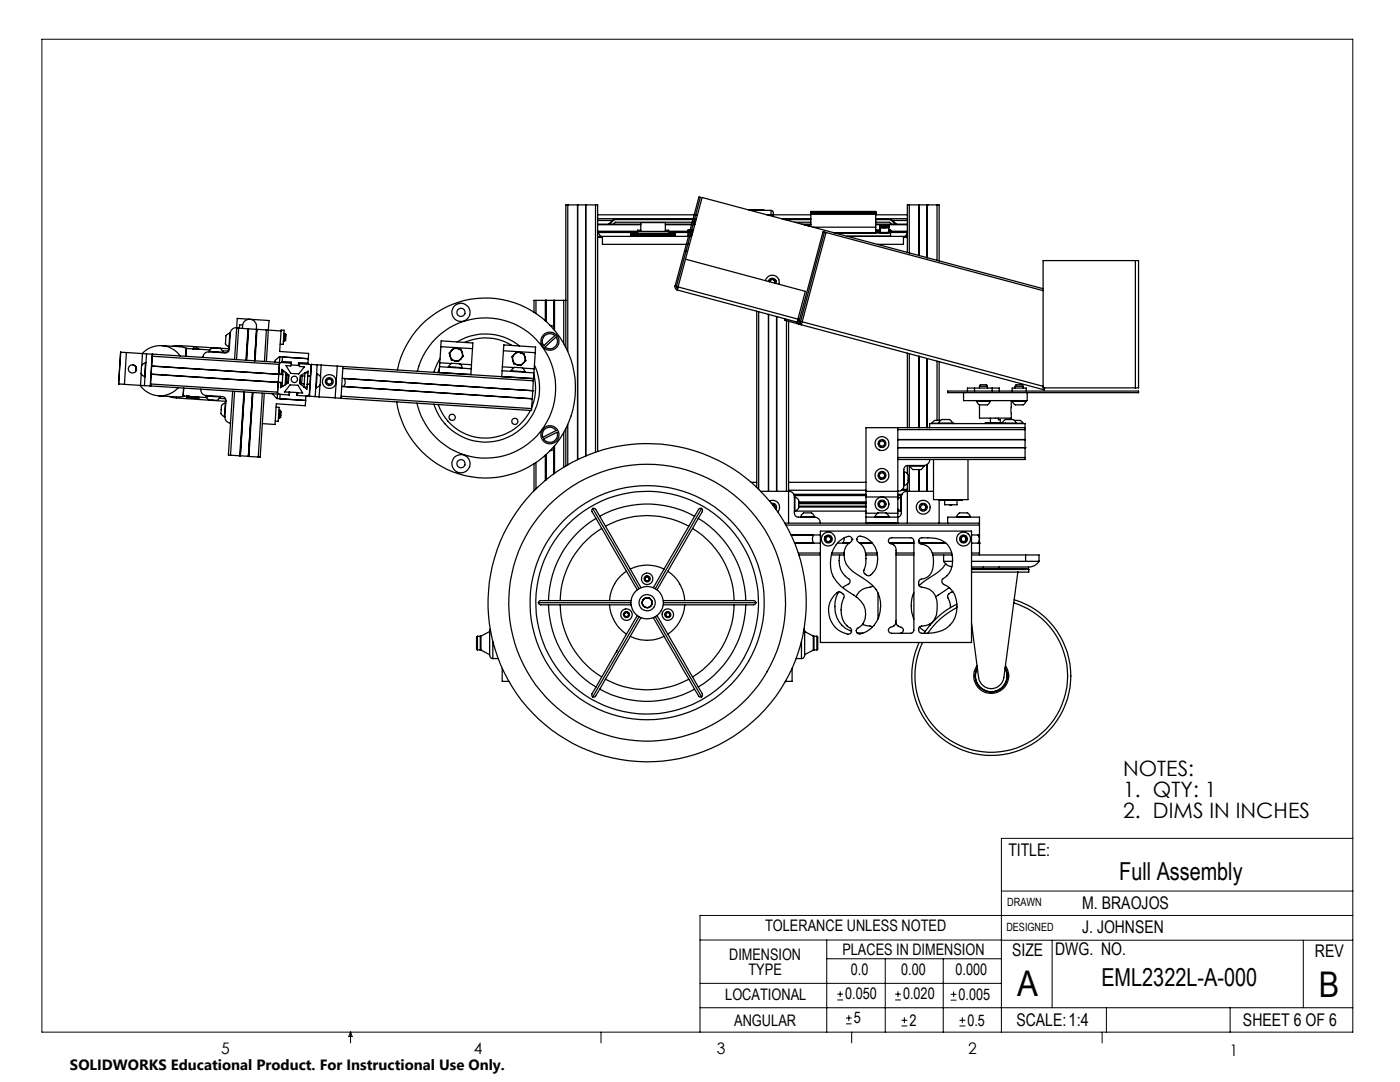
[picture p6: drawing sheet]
<svg xmlns="http://www.w3.org/2000/svg" width="279mm" height="216mm" viewBox="0 0 279 216" stroke-linecap="round" stroke-linejoin="round" font-family="sans-serif">
<g fill="none" stroke="#000" stroke-width=".2">
<path d="M8.4 7.8h261.6v198.2h-261.6zM199.8 177.8h70.2M270 167.3h-70.2v38.7M139.7 187.6h60.2M139.7 196.2h60.1M165 187.6v18.4M165 191.3h34.8M167.1 199.5h1.1M167.1 198.4h1.1M167.7 197.8v1.1M176.7 191.3v14.7M178.6 199.5h1.2"/>
<path d="M178.6 198.4h1.2M179.2 197.8v1.1M188.2 191.3v14.7M189.7 199.6h1.2M189.7 198.4h1.2M190.3 197.8v1.2M199.8 187.6h70.2M210 187.6v13.5M260.1 187.6v13.5M270 182.7h-130.3v23.3M70 206v2.1M70 206l.3 .8h-.7z"/>
<path d="M119.9 206v2.1M139.7 201.1h130.3M168.8 204.3h1.2M168.8 203.1h1.2M169.4 202.6v1.1M170 206v2.1M179.9 204.7h1.2M179.9 203.6h1.2M180.5 203v1.2M191.5 204.7h1.2M191.5 203.6h1.2M192.1 203v1.2"/>
<path d="M220 206v2.1M220.8 201.1v4.9M245.5 201.1v4.9"/>
</g>
<g fill="none" stroke="#000" stroke-width=".25">
<path d="M107 59.9h-.4v2.4M107 59.9h1.8M107 59.9v2.6M108.8 59.9h.1M108.8 59.9v4.1M108.9 59.9h.1M108.9 59.9v4.2M108.9 59.9h1.7M110.5 59.9v5.3l-.7-.3M110.6 59.9h.1M110.6 59.9v5.9M110.7 59.9h1.8"/>
<path d="M110.7 59.9v6M112.5 59.9h.4M112.5 59.9v8.7M113.3 40.9h-.4v28.4M113.3 40.9h5.6M113.3 40.9v29.2M115.3 40.9v50.8M116.9 40.9v50.1M118.9 40.9h.4v49.2M118.9 40.9v49.3M119.3 47.2h.9v.2M119.3 43.6h19"/>
<path d="M119.3 42.9h19.2M119.3 44h2.9M119.3 44.7h8.6M119.3 47.4h.9M119.3 46.4h7.9M119.3 44.8h8.6M119.3 46.4l.6 .8M119.9 47.2h-.4M119.9 47.2h17.5M120.2 47.4v1.4h16.7M122.2 44l-.7 .7M122.6 43.8h15.7"/>
<path d="M122.6 43.8l-.4 .2M122.6 43.8l-.9 .9M125.9 46.6h8.8v.4h-8.8zM125.9 46.8h8.8M127 46.7l-.1-.1v.1h6.8v-.1l-.1 .1M127.2 46.1h-7.9v.3M127.2 46.2h6.2M127.9 46.2v-1.8h4.9v1.8M127.9 45.9h-.7v.7M132.8 45.9h.6v.7M132.8 44.7h5.2M132.8 44.8h5.2"/>
<path d="M133.4 46.4h3.9M133.4 46.1h3.9M134.7 57.1a.65 .65 0 0 0 .4 .8M134.7 57.1h.3M135 57.1v.3l.3 .1M135.1 57.9l21.5 5.7M135.3 57.5l-.2 .4M135.3 57.3v.2M135.3 57.3l4.8-17.9 68.1 18.2M135.3 57.3l23.9 6.4M136.6 50l-1.9 7.1M136.6 50l.3 .1"/>
<path d="M136.6 50l2.9-10.7 .3 .1-2.9 10.7M136.8 51.7l23.9 6.4-1.5 5.6M136.9 50.1l-1.9 7M137.3 48.8h.3M137.3 46.3h.3M137.7 47.2h.3M137.7 45.9h-.4v1.1h.1M137.8 47h.1M137.9 46.3h.1M137.9 46.3v.7M137.9 46.3h.4M137.9 47h.2"/>
<path d="M138 45.9h.4M138.1 44.3h-15.3l-.4 .4M138.3 44.8h.3M138.4 44.7h.3M138.5 44.3h.3M138.6 43.8h.3M138.6 43.6h.4M138.9 42.9h.3M149.5 41.9h2.8M152.3 41.9h.1M152.3 41.9l1.6 .1M152.8 56a1.39 1.39 0 0 1 1.7-1 1.39 1.39 0 0 1 1 1.7"/>
<path d="M153 42.8h.9M153.4 56.2a.79 .79 0 0 1 .9-.7 .79 .79 0 0 1 .6 1.1M153.7 55.9l.2-.1-.3 .4zM153.9 42.8l.2 .1 .2 .3M153.9 42l.4 .3v.9M153.9 42v.8M153.9 55.8h.6M154.3 42.9h7.5M154.5 55.8l.2 .6M154.7 56.4v.1M154.7 56.4l-.1 .1M156 43.6h5.8"/>
<path d="M156.7 43.8h5.1M158.6 44.3h3.2M160 44.7h1.8M160.5 44.8h1.3M160.7 44.9h.6h-.5M160.7 44.9h.4h-.3M161.3 44.9l.1 .1M161.4 45h-.2M161.4 45v.1M161.8 42.3v.1M161.8 42.7v2.5M161.8 42.5v.2"/>
<path d="M161.8 42.3h13M161.8 42.4v.1M161.8 42.7h.1M161.8 42.7h13M161.8 42.4h13M162.3 45.3h12.5M164.5 46.3l.4 .1M164.5 46.3l-.2-.1-4.8 17.8M164.5 46.3l-4.7 17.8M164.9 46.4l-4.8 17.8M164.9 46.4l43.3 11.6M166.7 46.5h11"/>
<path d="M169.1 47.1l11.6 .1M174.8 42.3v.1M174.8 42.7v2.6M174.8 42.5v.2M174.8 45.9h.8M174.8 46.1h.8M174.8 42.4v.1M174.8 42.7h.1M174.8 45.3v1.2h-8.3M174.8 43.6h6.3M174.8 42.9h6.3M174.8 43.8h2.9"/>
<path d="M174.8 44.3h2.7l.4 .4M174.8 46.3h.8M174.8 44.7h6.3M174.8 44.8h6.3M175.5 46h.1M175.5 46.4h.4M175.5 46.4h.2M175.5 46.4h.1M175.5 46.2h.1M175.6 45h.1M175.6 45h1.8M175.6 45.5h.1"/>
<path d="M175.6 46.4h1.8M175.6 45v1.4M175.8 44.9h1.5h-.3M175.8 44.9h.2M175.8 45.2h-.2M175.8 44.9l-.2 .1M175.8 45.4l-.2 .1M176.1 45.4h.1M176 45.1l-.2 .1M176 45.3l-.2 .1M176.5 45.1h.5M176.5 45.1h-.5l.5 .1"/>
<path d="M176.5 44.9h.5M176.5 44.9h-.5h.5M176.5 45.4h.5M176.5 45.3l-.4 .1M176.5 44.9h.1M176.5 45.1v.1M176.5 45.3v.1M177 45.1l-.5 .1M177 44.9h-.5M177 45.4h.1M177 45.1l.3 .1h-1.5M177 45.3l.3 .1h-1.5"/>
<path d="M177.3 45.2v.1h-1.7M177.3 45.4l.1 .1h-1.8M177.3 44.9l.1 .1M177.4 45v1.4M177.4 45.9h.3v1.2M177.4 46.1h.3M177.4 46.3h.3M177.7 46.1h.1M177.7 46.3h.1M177.7 43.8l.5 .2M177.7 43.8l.9 .9M177.7 46.4h3.4"/>
<path d="M177.7 46.1h3.4M178.2 44h2.9M178.2 44l.7 .7M180.3 47.4v1.4h-5.2M180.3 47.4h.8M180.7 47.2h.3M181.1 47.2h-.8v.2M181.1 46.6l-.4 .6M181.5 40.9h-.4v9.5M181.5 40.9h5.5M181.5 40.9v9.6M183.4 40.9v10.1"/>
<path d="M185 40.9h.1M185 40.9v10.5M187 40.9h.4v11.2M187 40.9v11.1M226.6 52h.6v25.4h-.6M226.6 52h-18.4v25.4h18.4M226.6 52v25.4M23.7 76.6h.1M23.7 76.6l1.1 .1M24.1 70.3h1.1M24.1 70.3l-.4 6.3M24.8 76.7l3.2 .2"/>
<path d="M25.2 70.3l3.2 .3M25.2 70.3l-.4 6.4M26.5 72.8h.2a.74 .74 0 0 1 .5 .9M27.1 73.2v1M28 76.9a4.8 4.8 0 0 0 7.6 .5M28 76.9h.8M28.2 74.6l-.2 2.3M28.4 70.6h.8M28.4 70.6l-.1 2.3M28.8 76.9l1.2 .1M28.9 75.1l.1 .1M29 72.4l-.4 .2a.79 .79 0 0 0-.4 1.1v.2a.97 .97 0 0 0 .7 1.2"/>
<path d="M29 72.4l-.1 2.7M29 72.4h.1M29.2 70.6l1.2 .1M29.2 70.6l-.4 6.3M30 77h.1M30 77l25.4 1.6M30.1 76.6l-.1 .4M30.1 76.6l25.3 1.6M30.2 74.7l25.3 1.6M30.2 74.7l-.1 1.9M30.2 74.6l25.3 1.7M30.3 73l25.3 1.7"/>
<path d="M30.3 73l-.1 1.7M30.4 70.7l-.4 6.3M30.4 70.7h.1M30.4 71.1l25.3 1.6M30.4 71.1l-.1 1.9M30.4 70.7v.4M30.4 70.7l25.4 1.6M31.6 79l3.6 .2 1.6-.1M32.3 69a5 5 0 0 0-3.9 1.6M32.3 69a4.8 4.8 0 0 1 3.6 2M32.3 69l3.9 .2 1.2 .3M33.7 79.1l1.5 .3 9.9 .7"/>
<path d="M34.4 69.1l1.5-.1 9.9 .6M36.5 79h.1M36.5 79l4.8 .3M36.7 77.4l-.2 1.6M37.1 69.5h.1M37.2 69.5l-.2 1.6M37.2 69.5l4.7 .3M37.3 79.2h.1M37.3 79.2l2.3 .2M37.3 79.2v.1l2.3 .1M37.3 79.1v.1M37.4 79.2h.1"/>
<path d="M37.4 79.1v.1M37.4 79.2l.1-.1v.1M37.5 79.2h.1M37.5 79.1v.1M37.6 79.2h.1M37.6 79.1v.1M37.7 79.2h.1M37.7 79.1v.1M37.8 79.1l-.1 .1M37.8 79.2h.1M37.8 79.1v.1M37.9 79.1l-.1 .1"/>
<path d="M37.9 79.2h.1M37.9 79.1v.1M38 79.2h.1M38 79.1v.1M38.1 79.2h.1M38.1 79.1v.1M38.2 79.2h.1M38.2 79.1v.1M38.2 79.2l.1 .1M38.3 79.3v-.2v.2M38.3 79.3l.1-.2 .1 .2M38.4 79.1l-.1 .2"/>
<path d="M38.5 69.6h.1M38.5 69.6h1.2M38.5 69.6l.1-.2 .7 .1 .4 .1M38.5 79.2v.1M38.5 79.3h.1M38.6 79.3h.1M38.6 79.2v.1M38.7 79.2v.1M38.7 79.3h.1M38.8 79.3h.1M38.8 79.2v.1M38.8 79.3v-.1v.1"/>
<path d="M38.9 79.2l-.1 .1M38.9 79.3h.1M38.9 79.2v.1M39 79.3h.1M39 79.2v.1M39.1 79.3h.1M39.1 79.2v.1M39.2 79.3h.1M39.2 79.3v-.1v.1M39.3 79.3h.1M39.3 79.2v.1M39.4 79.3h.1"/>
<path d="M39.4 79.2v.1M39.5 79.3h.1M39.5 79.2v.1M39.6 79.3h.1M39.6 79.2v.2M39.7 69.6v.1M39.7 79.2l-.1 .1M40.1 77.6a1.13 1.13 0 0 0 1 1.3M41.1 79l.1 .2a.93 .93 0 0 0 1.3 .6 1.03 1.03 0 0 0 1.4-.6M41.1 78.9l3.2 .2a.78 .78 0 0 1 .8 .9l-.2 3.2M41.1 79l2.8 .2M41.1 78.9v.1"/>
<path d="M41.7 70.2a1.14 1.14 0 0 0-1.2 1.1M41.7 70.1l.1-.2a.97 .97 0 0 1 1.3-.4h.3a.92 .92 0 0 1 1.1 .8M41.7 70.1l2.8 .2M41.7 70.1v.1M43.7 79.5l1.3 .1M43.9 79.1v.1M44.3 70l1.3 .1M44.5 70.3v.1M45.7 69.2l.1 .1M45.9 66.5l-.5 .2a.67 .67 0 0 0-.4 .8 1.39 1.39 0 0 0 .3 1.5l.4 .2M45.9 66.5l-.2 2.7M45.9 66.5h.1"/>
<path d="M46 66.5l-.2 3.2a.73 .73 0 0 1-.9 .7l-3.2-.2M46.4 78.1l-.8 12.7h.4M46.8 78.1l-.8 12.7M47.2 65.5h.4M47.2 65.4a1.13 1.13 0 0 0-1.2 1.1M47.2 65.4l-.4 6.3M47.2 65.4l.1-1.9 6.4 .5-.1 1.9M47.6 65.5l1.9 .1M47.6 65.5l-.4 6.3M47.8 65.5v-.7h.6v.7M48.4 64.8a1.45 1.45 0 0 1 1.9-1 1.45 1.45 0 0 1 .9 1.9M48.7 78.2l-.9 12.7"/>
<path d="M48.8 78.2l-.9 12.7M48.8 78.2l-.8 12.7M49.5 65.6h.1M49.5 65.6l-.4 6.3M49.6 65.6l-.4 6.3 .4-6.3M49.6 65.6h.1M49.6 65.6l1.6 .1M50.4 78.3l-.8 12.8M50.5 78.3l-.8 12.8M51.2 65.7l-.4 6.3 .4-6.3M51.2 65.7h.1M51.3 65.7l1.9 .1"/>
<path d="M51.3 65.7l-.4 6.3M52.4 78.5l-.9 12.7M52.7 78.5l-.8 12.7h-.4M53.2 65.8l.4 .1M53.2 65.8l-.4 6.3M53.6 65.9l2.5 .1M53.6 65.9l-.4 6.2M54.5 78.6l.7 .9 5.8 .4M55.4 78.2v.4M55.4 78.2l.3 .5 2 .1M55.4 78.6l-.1 1M55.5 76.3l.6 .1"/>
<path d="M55.5 76.3h.8M55.5 76.3l-.1 1.9M55.5 76.3h.1M55.6 74.7h.1M55.6 74.7l.8 .1M55.6 74.7l-.1 1.6M55.7 72.7l-.1 2M55.8 72.3l-.1 .4M55.8 71.2v1.1M55.9 78.7l-.1 .9 5.2 .3M56 76.9h.3M56.1 76.3v.1"/>
<path d="M56.1 66v-.1h.6l-.2 2.8h-.6M56.1 66l-.3 4.1 5.8 .4-.1 1.1M56.2 74.6l-.1 .1h-.5M56.2 74.6v.1M56.2 74.6v-.9l1.4 1.1-.1 1.6-1.5 1 .1-1M56.2 74.1h.3M56.3 76.9h.4M56.4 71.2l-.1 .9 1.8 .1v.3M56.5 74.1l-.2 2.8M56.5 74.1l.3 .1M56.6 68.1h.2M56.7 66.5h.2"/>
<path d="M56.9 66.5l-.1 1.6M56.9 66.5a1.6 1.6 0 0 1 .1 1.4l-.2 .2M56.9 76.4h.3M57 74.8h.3M57.1 74.4l-.2 2.4M57.3 74.8l.3 .2-.1 1.2-.3 .2M57.3 74.8l-.1 1.6M57.7 78.8v-.6h-.9l1.1-1.4 1.6 .1 .9 1.5h-1l-.1 .5M57.7 78.8h.1M57.7 78.8l.1-.6 1.4 .1v.6h.1M58.1 72.6v-.1l-1.9-.2-.3 .1-.2 .3M58.1 72.6l-.1 .4h-.9l.9 1.5 1.6 .1 1.1-1.4-.9-.1v-.5l2 .1 .3 .2v.2"/>
<path d="M60.2 76.6h.5M60.3 75l-.1 1.6M60.3 75l-.3 .1-.1 .9v.4l.3 .2M60.3 75h.5M60.9 74.4l-.2 2.8 .6 .1M60.9 74.4h.6M61 79.9l-.1 1.1-5.8-.4-.2 4.1-2.5-.2M61 79v.9M61.3 76.7h.6M61.4 75l.5 .1M61.4 75l-.1 1.8M61.4 75.1h.5"/>
<path d="M61.4 75l.1-1-1.6 1-.1 1.6 1.4 1.1 .1-.9M61.5 71.6l-5.8-.4-.8 .7v.3M61.5 71.6v.9l-1.9-.1-.1 .5-1.4-.1M61.7 78.7l-.2 .3-2.2-.1M61.7 78.7l.1 .4M61.8 79.1h1.1M61.8 76.7l-.5 .1M61.8 76.7l-.1 2M61.9 75.1l-.1 1.6M62.1 73.1l-.2 2M62.2 72.7l1.1 .1M62.2 72.7l-.4 6.4"/>
<path d="M62.2 72.7l-.1 .4M62.9 79.1l.8 .1M63 77.4h.1M63.2 74.6h.1M63.3 74.6l.3 .2a.85 .85 0 0 1 .4 1.1 1.09 1.09 0 0 1-.5 1.3l-.4 .2M63.3 72.8h.8M63.3 74.6l-.2 2.8M63.3 72.8l-.4 6.3M63.7 79.2l3.2 .2M63.9 76.9l-.2 2.3M64.1 72.8l3.2 .3M64.1 72.8l-.1 2.3"/>
<path d="M65.2 75.8l.6-.2 .4 .3v.5l-.5 .3-.5-.3zM66.9 79.4l1.2 .1M67.3 73.1h1.1M67.3 73.1l-.4 6.3M68.1 79.5l38 2.4v-.4M68.1 79.1l38 2.4M68.2 77.1l38 2.5M68.3 75.5l38 2.5M68.4 73.5l38 2.5M68.4 73.1l38.1 2.5M68.4 73.1l-.3 6.4M68.7 75.5l.1 .1a1.35 1.35 0 0 1-.2 1.5"/>
<path d="M79.3 73.8a17.9 17.9 0 0 1 27.8-11.2 17.9 17.9 0 0 1-.7 30 17.9 17.9 0 0 1-27.2-12.4M83.3 74.1a14 14 0 0 1 21.6-8.2 14 14 0 0 1-.2 23.2 14 14 0 0 1-21.5-8.7M87.6 74.3l6.4 .4M87.6 74.3v.1M87.7 73.2l-.1 1.1M87.7 73.5l-.3 .9M87.7 73.2l6.4 .4M87.8 72.4l-.1 .8M87.8 72.4l2.3 .1M87.8 71.6l-1.2 2.7M88 69.2l.1-1.2 6.3 .4-.1 1.2M88 69.2l6.3 .4"/>
<path d="M88 69.2l-.2 3.2M89.5 73.2l.2-.3a1.01 1.01 0 0 1 1.2-.4 1.11 1.11 0 0 1 1.4 .9M89.5 73.2l2.8 .2M89.5 73.2v.1M89.9 71.2l.3 .5 .6 .3M89.9 71.2l.2 .6 .7 .2M90.1 69.9a1.18 1.18 0 0 0-.2 1.3M90.1 69.9l-.5 .5 .3 .8M91.2 68.2a10.9 10.9 0 0 1 12.5 .8M91.3 69.5l.6 .3 .4 .6M91.3 69.5l.7 .2 .3 .7M91.3 69.5a1.24 1.24 0 0 0-1.2 .4"/>
<path d="M91.3 69.5l-.7-.1-.5 .5M91.8 72.6l2.3 .2M92 71.6a1.24 1.24 0 0 1-1.2 .4M92 71.6l-.5 .5-.7-.1M92.3 70.4a1.18 1.18 0 0 1-.3 1.2M92.3 70.4l.2 .7-.5 .5M92.3 73.4v.1M92.7 68.3a10.1 10.1 0 0 1 9.5 .6M94 74.7v.1M94.1 73.6l-.1 1.1M94.1 72.8v.8M94.3 69.6l-.2 3.2"/>
<path d="M100.2 75.1l6.3 .4M100.2 75.1v.1M100.2 74v1.1M100.2 74l6.3 .4M100.3 73.2l-.1 .8M100.3 73.2l2.3 .1M100.5 70v-1.2l6.4 .5-.1 1.1M100.5 70l6.3 .4M100.5 70l-.2 3.2M102 74l.3-.4a1.04 1.04 0 0 1 1.2-.3 1.03 1.03 0 0 1 1.3 .9M102 74l2.8 .2M102 74v.1"/>
<path d="M102.3 71.9a1.2 1.2 0 0 0 .9 .9M102.3 71.9l.2 .7 .7 .2M102.7 70.7a1.27 1.27 0 0 0-.4 1.2M102.7 70.7l-.5 .5 .1 .7M103.9 70.4a1.3 1.3 0 0 0-1.2 .3M103.9 70.4l-.7-.2-.5 .5M103.9 70.4a1.37 1.37 0 0 1 .9 .9M103.9 70.4l.7 .2 .2 .7M104.3 73.4l2.3 .2M104.4 72.5a1.27 1.27 0 0 1-1.2 .3M104.4 72.5l-.5 .5-.7-.2M104.8 71.3l.2 .7-.6 .5"/>
<path d="M104.8 71.3l-.1 .8-.3 .4M104.8 74.2v.1M106.2 79.6l-.1 1.9M106.3 78h.1M106.3 78l-.1 1.6M106.4 76l-.1 2M106.5 75.6l-.1 .4M106.5 75.5v.1M106.5 74.7a10.4 10.4 0 0 1-.4 6.6M106.5 74.4v1.1M106.6 73.6l-.1 .8M106.6 72.8a10.8 10.8 0 0 1-5.8 14.7 10.8 10.8 0 0 1-14.2-6.9"/>
<path d="M106.8 70.4l-.2 3.2M108.6 67.1a1.49 1.49 0 0 1 2.1-.1l-2.2 2a1.51 1.51 0 0 1 .1-1.9zM108.8 69.3l2.2-2.1a1.51 1.51 0 0 1-.3 2 1.51 1.51 0 0 1-1.9 .1zM151 62.1v35.1M151.4 62.2v35.4M153.4 62.7v35.3M155 63.1v34.9M156.6 63.6v.3l2.4 .7M156.6 63.6l2.5 .7M157 64v34M157.4 64.1v40.3M159.1 64.3l-.1 .3"/>
<path d="M159.2 64l.3 .1M159.2 63.7l-.1 .6M159.2 63.7h.4M159.3 64.6l.3 .1M159.5 64l-.2 .2-.2 .1M159.5 64l.3 .1M159.6 64.7l.3 .1M159.8 64.1a.63 .63 0 0 1-.8 .5M159.8 64.1l-.2 .6M159.9 64.8l48.5 13 .1-.4M160.1 64.2l-.2 .6M160.1 64.2l48.1 12.9"/>
<path d="M181.1 70.4v14.9M181.5 70.6v14.7M183.4 71.1v14.2M185 71.5v13.8M187 72.1v11.8M187.4 72.2v11.7M189.1 78h38.1v.4h-38.1zM192.3 78.4v1.5h12.7v-1.5M194.5 77.4h-1.4v.6M194.5 77.4v.6M194.5 77.4h3.5M194.9 79.9v.1"/>
<path d="M195.5 77.1l.2-.3h1.2l.2 .3M195.5 77.1h1.6M195.5 77.1v.3M197.1 77.1v.3M197.7 79.9v.1M198 77.4h1.4v.6M198 77.4v.6M201.8 79.9v3.5h-6.3v-2.6M202 78v-.6h2.8v.6M202 79.9v.1M202.6 77.1l.2-.3h1.2l.2 .3M202.6 77.1h1.6"/>
<path d="M202.6 77.1v.3M204.2 77.1v.3M204.8 79.9v.1M44.8 83.2h.1M44.9 83.2a1.14 1.14 0 0 0 1.1 1.2M45 80.4l-.3 .1a1 1 0 0 0-.6 1.2 1.11 1.11 0 0 0 .7 1.5M45 80.4l-.2 2.8M45 80.4h.1M46 90.8l1.8 .1M47.8 90.9h.1M47.9 90.9h.1M48 90.9l1.6 .2"/>
<path d="M49.6 91.1h.1M49.7 91.1l1.8 .1M55.1 81.2l.6 .1v.2l-.2 2.6-.6-.1M55.6 83.5h.2M55.7 81.9h.2M55.9 81.9l.2 .5-.1 .9-.2 .2M55.9 81.9l-.1 1.6M87.5 80.7a10 10 0 0 0 8.7 6.7 10 10 0 0 0 9.6-5.5M106.6 92.6v5.3M107 92.3v5.2M108.5 87.6l2.7-1.3a1.51 1.51 0 0 1-.8 1.8 1.51 1.51 0 0 1-1.9-.5zM108.6 85.8a1.5 1.5 0 0 1 2.4 .1l-2.7 1.4a1.72 1.72 0 0 1 .3-1.5z"/>
<path d="M108.8 90.8v5.1M108.9 90.7v5.1M109.8 89.9l.7-.2v4.8M110.6 89.1v5.4M110.7 89v5.4M112.5 86.3v6.9M112.9 85.5v7.5M113.3 84.7v8M149.9 96.2h1.1M151.8 98h5.6a1.09 1.09 0 0 1 1.1 1.2M153.6 100a1.38 1.38 0 0 1 1.7 .4 1.38 1.38 0 0 1-.1 1.7M157.4 96.2h15.4"/>
<path d="M157.4 97.8h15.4M158.4 98.6h14.4M158.5 98.9h14.3M158.5 99.2v3.2a.78 .78 0 0 0 .8 .8h3.3M158.5 99.2h.1M158.6 99.2l.5 .2a.9 .9 0 0 1 .3 1.2 1.04 1.04 0 0 1-.8 1.4M158.6 99.2v2.8M172.8 98v1.2M172.8 99.2h6.4M172.8 99.2v3.2M175.7 94.4l.5-.1 .4 .5-.2 .5-.6 .1-.4-.5zM175.7 88.1l.5-.1 .4 .4-.2 .6h-.6l-.4-.4z"/>
<path d="M179.2 85.3v13.9M179.2 87.7h25.4M179.2 89.3h25.4M179.2 99.2v3.2M179.2 98.6h.8M179.2 98.9h.7M179.2 85.7h25.4M179.2 91.3h25.4M179.8 99.2l-.6 .4M179.8 99.2v2.8M179.8 99.2h.1M179.9 99.2v3.2a.79 .79 0 0 1-.7 .8"/>
<path d="M179.9 97.8h.8M180.3 97.6v.2h.8M180.3 97.3v.3M180.3 97.6h.8M180.4 96.9a1.14 1.14 0 0 1-1.2 1.1h-6.4M180.4 96.9h.1M180.4 94.1h.1M180.5 94.1l.4 .2a.93 .93 0 0 1 .3 1.2 1.02 1.02 0 0 1-.7 1.4M180.5 94.1v2.8M180.7 97.8l.1 .3M181 97.8h-.3M181.1 92.9v1.6"/>
<path d="M181.1 96.5v7.9M181.5 92.9v5.1M181.6 93l.2 .3a.88 .88 0 0 0 1.2 .4 1.12 1.12 0 0 0 1.4-.7M181.6 93h2.8M181.6 92.9v.1M183.4 93.7v4.3M184.4 92.9h-3.2a.78 .78 0 0 0-.8 .8v3.2M184.4 92.9v.1M185 92.7v5.3M185.5 91.7a1.14 1.14 0 0 1-1.1 1.2M185.5 85.3v-.8h19.1v.8M185.5 91.7h.1"/>
<path d="M186 84.5h1.3M186 84.5h.1M186.3 91.7v8h6.9v-8M186.3 98h-5.3a1.09 1.09 0 0 0-1.1 1.2M187.3 84.4l.3-.4a.75 .75 0 0 1 .9-.3 1.15 1.15 0 0 1 1.4 .3l.2 .4M187.3 84.4h2.8M187.3 84.4v.1M187.4 99.7l.1 .1h4.5l.1-.1M187.4 99.8v4.6M187.7 83.9h-.4a1.04 1.04 0 0 0-1.3 .6M188.5 99.8v.9h2.5v-.9M190.1 84.4l.6 .1"/>
<path d="M190.1 84.4v.1M194.9 80l.6 .8M194.9 80h2.8M197.7 80l-.2 .4a.86 .86 0 0 1-1.1 .4h-.9M197.7 83.4v.9M199.2 83.4v.3h.4v.6M200 84.4l.3-.4a.75 .75 0 0 1 .9-.3 1.15 1.15 0 0 1 1.4 .3l.2 .4M200 84.4h2.8M200 84.4v.1M200.1 84.3h-3.5v.2M202 80l.2 .4a.86 .86 0 0 0 1.1 .4 1.03 1.03 0 0 0 1.2-.3l.3-.5M202 80h2.8"/>
<path d="M202.5 83.9h.3a1.01 1.01 0 0 1 1.1 .2l.3 .4M202.8 84.5h1.4M202.8 84.4v.1M204.2 84.5h.1M204.6 85.3v.4M204.6 91.3v.4h-25.4M204.6 89.3h.1M204.6 85.7v5.6M204.6 85.3h-31.8v12.7M118.3 101.5l.3-.1 .3 .2 9 15.7M118.3 101.5l-.2 .2v.4l9.1 15.6M118.3 101.5l9.2 16"/>
<path d="M119 103.4a19.6 19.6 0 0 0-9.5 16.4M119.7 103a19.5 19.5 0 0 1 18.9 0M120.1 105.4a17.2 17.2 0 0 0-8.3 14.4M120.8 105a17.4 17.4 0 0 1 16.7 0M125 114a7.8 7.8 0 0 0-3.4 5.8M125.8 113.6a7.5 7.5 0 0 1 6.7 0M125.9 119.8h-18l-.2 .1-.2 .4M128.7 115.6l.3 .3M128.9 115.1l-.2 .5M129.3 115.1l.3 .3M129.3 115.1h-.4M129.4 115.9h-.4"/>
<path d="M129.6 115.4l-.2 .5M132.4 119.8h18l.3 .1 .1 .4M133.3 114a7.8 7.8 0 0 1 3.4 5.8M138.2 105.4a17.2 17.2 0 0 1 8.3 14.4M139.3 103.4a19.6 19.6 0 0 1 9.5 16.4M140 101.5l.2 .2v.4l-9.1 15.6M140 101.5l-.3-.1-.3 .2-9 15.7M140 101.5l-9.2 16M154 100.4a.82 .82 0 0 1 .8 .3 .82 .82 0 0 1 .1 .9M154.2 100.7h.3l.3 .5-.1 .2M156.6 104.4h38.9M156.9 104.8h38.6"/>
<path d="M158.5 102h.1M158.5 102h14.3M158.6 108.4h5.1M159.3 110.3h4.4M159.4 101.2h13.4M159.4 101h13.4M159.4 100.5h13.4M159.4 100.3h13.4M159.4 100.2h13.4M159.5 110.7h4.2M159.8 103.1l.2-.4a.9 .9 0 0 1 1.2-.4 1.1 1.1 0 0 1 1.4 .8M159.8 103.1h2.8"/>
<path d="M159.8 103.1v.1M162.3 106.8v.1a1.48 1.48 0 0 0 .1 1.5M162.6 103.2a1.21 1.21 0 0 1 1.1 1.2M162.6 103.1v.1M163.7 106h30.2v22.2h-30.2zM163.7 104.4h.1M163.7 106.8h-5.8M164.7 107.6l.3 .5M165 108.1h.6M165 107.1h.6M165 107.1l-.3 .5M165.6 107.1l.3 .5"/>
<path d="M165.9 107.6l-.3 .5M165.9 110.7h2.6M166 110.3h2.5M167 118.3a.6 .6 0 0 1 .9-.1l.3 .3a.6 .6 0 0 1 .2 .8 4.8 4.8 0 0 0 .9 5.8 .71 .71 0 0 1 .6 .8 .71 .71 0 0 1-.7 .6 4.8 4.8 0 0 1-3.7-3.4 4.8 4.8 0 0 1 1.5-4.8zM167.1 108.4h2.4M167.4 118.1a5.3 5.3 0 0 0 2.5 7.8M167.4 108.1a3.3 3.3 0 0 1 2.1-1.1 .64 .64 0 0 1 .5 .6 .64 .64 0 0 1-.3 .6 3.2 3.2 0 0 0-.8 4.4 8.3 8.3 0 0 0 3.1 2.7 6.8 6.8 0 0 1 3.6 4 5.7 5.7 0 0 1-4 7.2 .64 .64 0 0 1-.7-.5 .64 .64 0 0 1 .4-.7 3.6 3.6 0 0 0-.1-6 19.8 19.8 0 0 1-4.2-3.2 6.3 6.3 0 0 1 .4-8zM167.6 110.7a4.5 4.5 0 0 0 2 5l-.1 .6-1.3 1M168.5 107.4l-.3 1M170 107.6h.1M171.2 107.1l.1-.1a3.9 3.9 0 0 1 3.9 4.6 3.5 3.5 0 0 1-1.7 3.3l-.4-.1-.5-.3a.66 .66 0 0 1-.2-.8 4.8 4.8 0 0 0-.8-5.4l-.6-.6zM171.6 108.4h2.5"/>
<path d="M172.7 110.3h2.3M172.8 110.7h2.3M172.8 103.2v1.2M172.8 102.4v.8M172.8 103.2h6.4M172.8 104.4h.1M172.8 102.4h2.4M174.2 116.9l-.4 .2a3.2 3.2 0 0 0-2.9 2M174.6 103.1l.2-.3a.86 .86 0 0 1 1.1-.5 1.03 1.03 0 0 1 1.3 .4l.2 .4M174.6 103.1h2.8M174.6 103.1v.1M175.2 118.3v5.2"/>
<path d="M175.7 100.1h.6l.3 .5-.3 .5h-.6l-.3-.5zM176.9 102.4h2.3M177.4 103.1v.1M177.5 107.5l.3-.2h4a.66 .66 0 0 1 .6 .6v17.8l-.3 .6-.3 .1h-3.9a.62 .62 0 0 1-.6-.5 .62 .62 0 0 1 .4-.7 1.21 1.21 0 0 0 1.1-1.4v-13.9a1.46 1.46 0 0 0-1.3-1.6 .57 .57 0 0 1 0-.8zM177.5 108.4h4.9M178.8 110.7h3.6M178.8 110.3h3.6M179.2 101.6l.6 .4M179.2 103.2v1.2M179.2 102.4v.8M179.2 102h.7M179.2 104.4h.1"/>
<path d="M179.8 102h.1M182.4 118.3a6.4 6.4 0 0 0 0 5.2M183.3 107.9h.1M183.5 108.4h5.3M183.5 107.5l.1-.1a8 8 0 0 1 4.9 .7 4.7 4.7 0 0 1-.5 7.6v.5l.2 .3a4.5 4.5 0 0 1 2.8 4.5 5.1 5.1 0 0 1-4.8 5.3l-2.2 .1a.73 .73 0 0 1-.7-.7 .73 .73 0 0 1 .6-.8 2.89 2.89 0 0 0 3.1-3.1 4 4 0 0 0-1.5-4.2l-1.6-.4a.76 .76 0 0 1-.6-1.1l.3-.4a3.1 3.1 0 0 0 2.7-2.9 3.8 3.8 0 0 0-1.5-4l-.9-.2a.64 .64 0 0 1-.5-.4 .64 .64 0 0 1 .1-.7zM184 100.7h.5l.3 .5-.3 .5h-.5l-.3-.5zM186.1 110.3h3.8M186.2 110.7h3.8M188.3 112l.9 .9 .8 .2M188.3 112h1.8M188.3 110.7v1.3M188.7 112.5a5.2 5.2 0 0 1-2.1 2.1l-2.1 1.3-1.1 1"/>
<path d="M189.1 104.4v-1.2h6.4v1.2M189.4 117.3l-2.7 1.8M189.5 100.7h.5M190.2 118.1h-.4l-.4 .4a.6 .6 0 0 0-.2 .8l.5 1.3v.6M190.9 103.1l.2-.4a.9 .9 0 0 1 1.2-.4 1.1 1.1 0 0 1 1.4 .8M190.9 103.1h2.8M190.9 103.1v.1M191.8 107.8l.4 .3M191.8 107.2v.6M192.4 107l-.6 .2M192.4 107l.4 .4M192.7 107.9l-.5 .2"/>
<path d="M192.8 107.4l-.1 .5M193.7 103.1v.1M193.9 113.5h11.3l.1 .1M193.9 114.2h9.2M193.9 113.6h11.4M193.9 110.7h10.8M193.9 112h10.8M193.9 106.8h1.6M193.9 108.4h1.6M193.9 110.3h1.6M195.2 106.8l.1 .1a1.37 1.37 0 0 1-.1 1.5M195.5 104.4v.4"/>
<path d="M195.5 110.3v.4M195.5 108.4h.1M195.5 104.8v5.5M196.3 113.1v.4M199.4 113.1v.4M202.4 119.7a15.9 15.9 0 0 1 10.4 20.4 15.9 15.9 0 0 1-21 9.5 15.9 15.9 0 0 1-8.4-21.4M203.1 114.2l-2.8 21a2.54 2.54 0 0 1-2.5 2.2 2.54 2.54 0 0 1-2.5-2.2l-1.4-10.8M204.7 110.7h2.7v1.3M204.7 112h2.7M204.7 110.7v1.3M205.3 113.6v.6h-2.2M207.4 112a3 3 0 0 1-3.2 1.1h-10.3"/>
<path d="M95.3 127l-.2 .1v2.4l.2 .2M95.3 127v2.7M95.3 129.7h.5M95.3 127h.5M95.8 129.7h.2M95.8 127v2.7M96 126.9l-.2 .1M96 126.9v2.8M96 129.7l1.7 .9M97.7 126l-1.7 .9M97.8 125.5l-.1 5.2a.63 .63 0 0 0 .7 .7M98.4 128v3.4"/>
<path d="M98.4 131.4h1M100.2 133.4v2.6h1.3M107.5 120.3l.2 .3 .2 .1h18M107.5 120.3h18.4M109.5 120.7a19.7 19.7 0 0 0 9.5 16.4M111.8 120.7a17.2 17.2 0 0 0 8.3 14.4M119.7 137.5a19.5 19.5 0 0 0 18.9 0M120.8 135.5a17.4 17.4 0 0 0 16.7 0M121.6 120.7a7.8 7.8 0 0 0 3.4 5.8M123.2 129.8l-.2 .3M124.6 122.7l.2 .4M124.7 122.3l-.1 .4"/>
<path d="M125.2 122.2l.3 .4M125.2 122.2l-.5 .1M125.3 123l-.5 .1M125.5 122.6l-.2 .4M125.8 127a7.5 7.5 0 0 0 6.7 0M127.2 122.8l-9.1 15.6v.5l.2 .2M127.5 123l-9.2 16.1M127.9 123.3l-9 15.6-.3 .2h-.3M130.4 123.3l9 15.6 .3 .2h.3M130.8 123l9.2 16.1M131.1 122.8l9.1 15.6v.4l-.2 .3M132.4 120.3h18.4"/>
<path d="M132.9 122.8l.3 .3M132.9 122.4v.4M133.3 122.2l-.4 .2M133.3 122.2l.4 .2M133.6 122.9l-.4 .2M133.7 122.4l-.1 .5M136.7 120.7a7.8 7.8 0 0 1-3.4 5.8M146.5 120.7a17.2 17.2 0 0 1-8.3 14.4M148.8 120.7a19.7 19.7 0 0 1-9.5 16.4M150.8 120.3l-.2 .3-.2 .1h-18M158.1 133.4v2.6h-1.3M158.9 131.4h1"/>
<path d="M159.9 128v3.4M160.5 125.5l.1 5.2a.63 .63 0 0 1-.7 .7M160.6 126l1.7 .9M162.3 126.9l.2 .1M162.3 126.9v2.8M162.3 129.7l-1.7 .9M162.5 129.7h-.2M162.5 127v2.7M162.5 129.7h.5M162.5 127h.5M163 127l.2 .1v2.4l-.2 .2M163 127v2.7"/>
<path d="M171 126.2l1.2 .1M172.1 124.6l2 .5M178.8 124.1a1.69 1.69 0 0 0 1.3 1.2l.1 .1a.62 .62 0 0 1-.5 1M183.5 125.1l1.2 .9M185.5 124.6l.1 .2M191 120.5a15.7 15.7 0 0 0-6.6 5.9M191 121.2a14.8 14.8 0 0 0-5.8 5.1M195 132.8a3.5 3.5 0 0 0 2.8 5.6 3.5 3.5 0 0 0 2.9-5.6M195.1 133.3a3.2 3.2 0 0 0 2.7 4.7 3.2 3.2 0 0 0 2.8-4.7M195.1 133.2a3.2 3.2 0 0 0 2.7 4.9 3.2 3.2 0 0 0 2.8-4.9M202.3 120.3a15.2 15.2 0 0 1 9.8 19.8 15.2 15.2 0 0 1-20.2 8.8 15.2 15.2 0 0 1-7.8-20.7"/>
<circle cx="26.4" cy="73.6" r=".81"/>
<circle cx="58.7" cy="75.7" r=".63"/>
<circle cx="65.7" cy="76.1" r="1.38"/>
<circle cx="65.7" cy="76.1" r=".8"/>
<circle cx="92" cy="62.3" r=".82"/>
<circle cx="92" cy="62.3" r="1.82"/>
<circle cx="109.7" cy="68.1" r="1.82"/>
<circle cx="90.2" cy="83.3" r=".62"/>
<circle cx="92" cy="92.5" r=".82"/>
<circle cx="92" cy="92.5" r="1.82"/>
<circle cx="102.7" cy="84.1" r=".62"/>
<circle cx="109.7" cy="86.8" r="1.82"/>
<circle cx="176" cy="88.5" r="1.37"/>
<circle cx="176" cy="94.9" r="1.37"/>
<circle cx="176" cy="94.9" r=".8"/>
<circle cx="176" cy="88.5" r=".8"/>
<circle cx="129.1" cy="115.5" r=".61"/>
<circle cx="129.2" cy="115.5" r="1.15"/>
<circle cx="165.3" cy="107.5" r=".79"/>
<circle cx="165.3" cy="107.6" r="1.38"/>
<circle cx="176" cy="100.6" r=".8"/>
<circle cx="176" cy="100.6" r="1.39"/>
<circle cx="184.2" cy="101.2" r=".8"/>
<circle cx="184.2" cy="101.2" r="1.39"/>
<circle cx="192.3" cy="107.6" r="1.39"/>
<circle cx="192.3" cy="107.6" r=".79"/>
<circle cx="125" cy="122.6" r="1.16"/>
<circle cx="125" cy="122.6" r=".59"/>
<circle cx="129.1" cy="120.3" r=".99"/>
<circle cx="129.1" cy="120.2" r="3.2"/>
<circle cx="129.1" cy="120.3" r="31.7"/>
<circle cx="129.2" cy="120.3" r="1.63"/>
<circle cx="129.2" cy="120.3" r="27.6"/>
<circle cx="129.2" cy="120.3" r="23.4"/>
<circle cx="129.2" cy="120.3" r=".98"/>
<circle cx="129.2" cy="120.3" r="22.2"/>
<circle cx="129.2" cy="120.3" r="1"/>
<circle cx="133.3" cy="122.6" r=".6"/>
<circle cx="133.3" cy="122.6" r="1.14"/>
</g>
<g font-size="7.1">
<text x="203" y="198.7">A</text>
<text x="263.2" y="198.9">B</text>
</g>
<g font-size="4.9">
<text x="223.4" y="175.7">Full Assembly</text>
<text x="219.8" y="196.7">EML2322L-A-000</text>
</g>
<g font-size="4.2">
<text x="224.2" y="154.8">NOTES:</text>
<text x="224.2" y="158.9">1. QTY: 1</text>
<text x="224.2" y="163.1">2. DIMS IN INCHES</text>
</g>
<g font-size="3.5">
<text x="201.2" y="170.7">TITLE:</text>
<text x="216" y="181.4">M. BRAOJOS</text>
<text x="202" y="190.7">SIZE</text>
<text x="210.6" y="190.6">DWG. NO.</text>
<text x="216" y="186.2">J. JOHNSEN</text>
<text x="262.4" y="190.9">REV</text>
<text x="202.9" y="204.6">SCALE:1:4</text>
<text x="248.1" y="204.6">SHEET 6 OF 6</text>
</g>
<g font-size="3.2">
<text x="152.7" y="185.7">TOLERANCE UNLESS NOTED</text>
<text x="145.5" y="191.5">DIMENSION</text>
<text x="168.1" y="190.5">PLACES IN DIMENSION</text>
<text x="149.4" y="194.6">TYPE</text>
<text x="169.8" y="194.6">0.0</text>
<text x="179.8" y="194.6">0.00</text>
<text x="190.7" y="194.6">0.000</text>
<text x="144.7" y="199.6">LOCATIONAL</text>
<text x="168.7" y="199.4">0.050</text>
<text x="180.2" y="199.4">0.020</text>
<text x="191.3" y="199.5">0.005</text>
<text x="146.5" y="204.6">ANGULAR</text>
<text x="170.4" y="204.2">5</text>
<text x="181.5" y="204.6">2</text>
<text x="193.1" y="204.6">0.5</text>
<text x="44.2" y="210.4">5</text>
<text x="94.6" y="210.3">4</text>
<text x="143.1" y="210.4">3</text>
<text x="193.2" y="210.3">2</text>
<text x="245.4" y="210.6">1</text>
</g>
<text font-size="3" x="14" y="213.5">SOLIDWORKS Educational Product. For Instructional Use Only.</text>
<g font-size="2.3">
<text x="200.8" y="185.7">DESIGNED</text>
<text x="201" y="180.9">DRAWN</text>
</g>
</svg>
